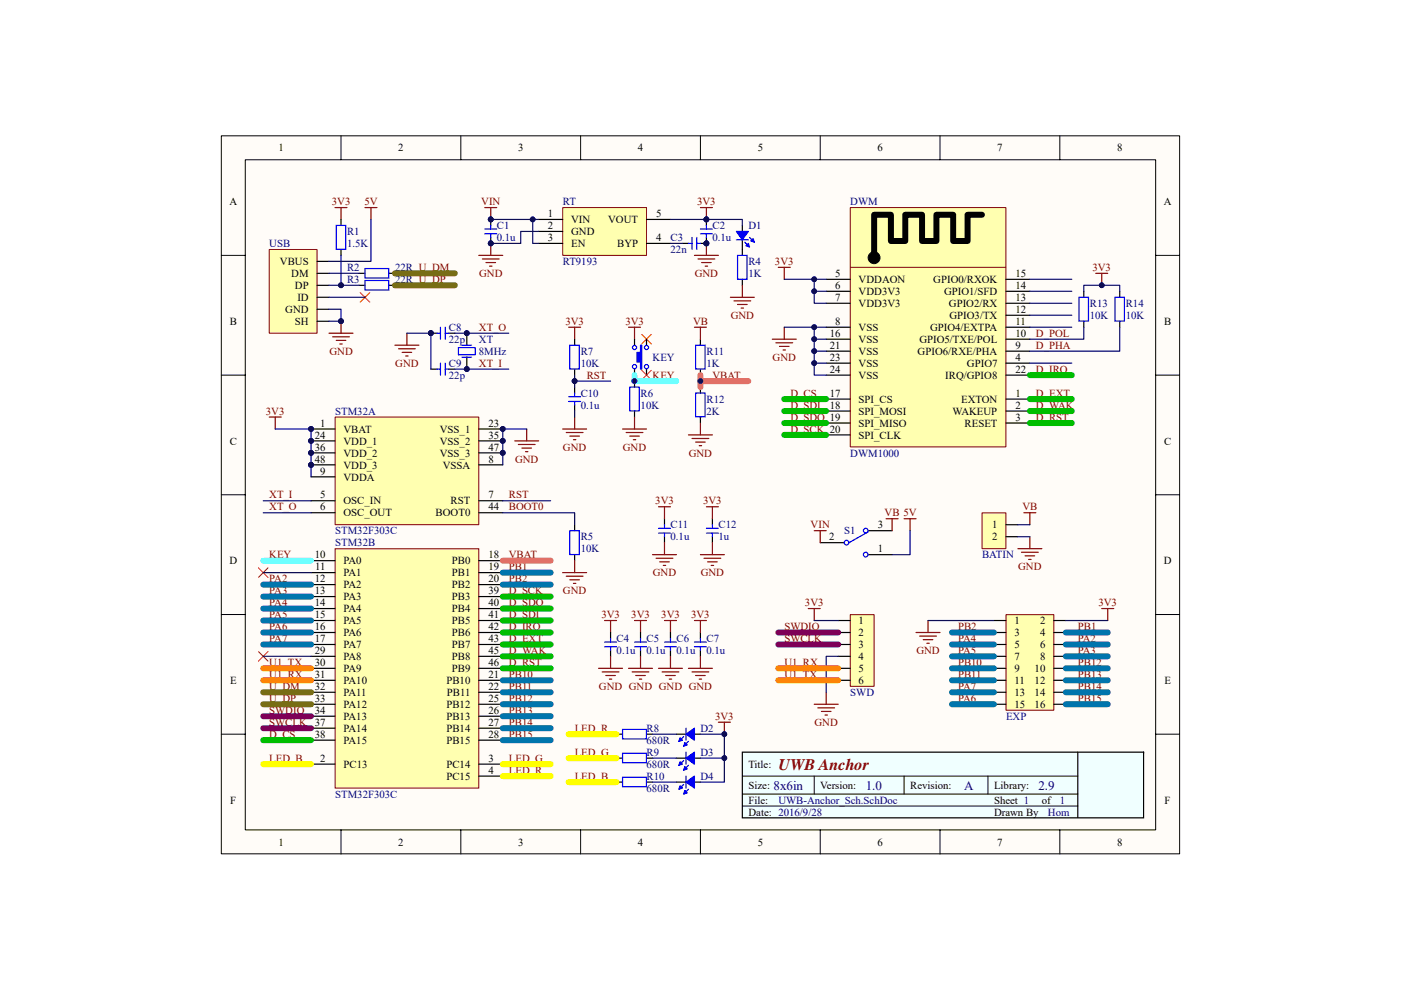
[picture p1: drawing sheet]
<svg xmlns="http://www.w3.org/2000/svg" width="297mm" height="210mm" viewBox="0 0 297 210" stroke-linecap="round" stroke-linejoin="round" font-family="sans-serif">
<path d="M46.9 28.8h203.2v152.3h-203.2z" fill="#fffcf8"/>
<path d="M46.9 28.8h203.2v152.3h-203.2z" fill="none" stroke="#000" stroke-width=".21"/>
<path d="M52 33.9h193v142.1h-193z" fill="#fffcf8"/>
<g fill="none" stroke="#000" stroke-width=".21">
<path d="M52 33.9h193v142.1h-193zM72.3 28.8v5.1M97.7 28.8v5.1M123.1 28.8v5.1M148.5 28.8v5.1M173.9 28.8v5.1M199.3 28.8v5.1M224.7 28.8v5.1M46.9 54.2h5.1M245 54.2h5.1M46.9 79.6h5.1M245 79.6h5.1"/>
<path d="M46.9 104.9h5.1M245 104.9h5.1M46.9 130.3h5.1M245 130.3h5.1M46.9 155.7h5.1M245 155.7h5.1M72.3 176v5.1M97.7 176v5.1M123.1 176v5.1M148.5 176v5.1M173.9 176v5.1M199.3 176v5.1"/>
<path d="M224.7 176v5.1"/>
</g>
<path d="M180.3 56.7h33v38.1h-33z" fill="#ffffb0"/>
<path d="M180.3 56.7h33v38.1h-33z" fill="none" stroke="#800000" stroke-width=".21"/>
<g fill="none" stroke="#000" stroke-width=".25">
<path d="M175.2 59.2h5.1M213.3 59.2h5.1M175.2 77h5.1M175.2 61.8h5.1M175.2 64.3h5.1M175.2 69.4h5.1M175.2 74.5h5.1M175.2 71.9h5.1M175.2 79.6h5.1M213.3 77h5.1M213.3 61.8h5.1M213.3 64.3h5.1"/>
<path d="M213.3 69.4h5.1M213.3 74.5h5.1M213.3 71.9h5.1M213.3 66.9h5.1M213.3 79.6h5.1M175.2 84.6h5.1M175.2 87.2h5.1M175.2 89.7h5.1M175.2 92.2h5.1M213.3 84.6h5.1M213.3 87.2h5.1M213.3 89.7h5.1"/>
</g>
<path d="M180.3 44h33v12.7h-33z" fill="#ffffb0"/>
<path d="M180.3 44h33v12.7h-33z" fill="none" stroke="#800000" stroke-width=".21"/>
<path d="M208.2 45.6h-3.1v5.5h-3v-5.5h-3.6v5.5h-3v-5.5h-3.6v5.5h-3v-5.5h-3.6v9.1" fill="none" stroke="#000" stroke-width="1.3"/>
<circle cx="185.3" cy="54.7" r="1.26" fill="#000" stroke="#000" stroke-width=".21"/>
<path d="M229.8 61.8v1.3M229.8 68.1v1.3M237.4 61.8v1.3M237.4 68.1v1.3M140.9 110v1.3M140.9 113.8v1.3M151 110v1.3M151 113.8v1.3" fill="none" stroke="#000" stroke-width=".25"/>
<path d="M228.8 63.1h2v5h-2zM236.4 63.1h2v5h-2zM139.6 112.1h2.6M139.6 113.1h2.6M140.9 111.3v.8M140.9 113.1v.7M149.8 112.1h2.5M149.8 113.1h2.5M151 111.3v.8M151 113.1v.7" fill="none" stroke="#00f" stroke-width=".25"/>
<g fill="none" stroke="#800000" stroke-width=".25">
<path d="M165 56.7h2.6M166.3 56.7v2.5M232.3 58h2.6M233.6 58v2.5M163.7 71.9h5.1M164.5 72.7h3.6M165.3 73.5h2M166 74.2h.5M166.3 69.4v2.5M138.3 117.6h5.1M139.1 118.4h3.6M139.6 107.5h2.6"/>
<path d="M139.9 119.2h2M140.6 119.9h.5M140.9 107.5v2.5M140.9 115.1v2.5M148.5 117.6h5.1M149.3 118.4h3.5M149.8 107.5h2.5M150 119.2h2.1M150.8 119.9h.5M151 107.5v2.5M151 115.1v2.5"/>
</g>
<circle cx="233.6" cy="60.5" r=".49" fill="#000080" stroke="#000080" stroke-width=".21"/>
<path d="M157.4 159.5v14h85.1v-14z" fill-rule="evenodd" fill="#f0ffff" stroke="#000" stroke-width=".25"/>
<path d="M157.4 164.6h71.1M157.4 171h71.1M157.4 168.4h71.1M172.6 164.6v3.8M191.7 164.6v3.8M209.5 164.6v3.8" fill="none" stroke="#000" stroke-width=".21"/>
<g fill="none" stroke="#000" stroke-width=".25">
<path d="M72.3 46.5v1.3M72.3 52.9v1.3M76.1 58h1.3M82.5 58h1.2M76.1 60.5h1.3M82.5 60.5h1.2M91.4 70.7h1.2M91.4 78.3h1.2M95.2 70.7h1.2M95.2 78.3h1.2M99 70.7v2.5M99 75.8v2.5"/>
<path d="M129.5 134.2v1.2M129.5 137.9v1.3M135.8 134.2v1.2M135.8 137.9v1.3M142.2 134.2v1.2M142.2 137.9v1.3M228.5 159.5v13.9"/>
</g>
<g fill="none" stroke="#800000" stroke-width=".25">
<path d="M71 44h2.6M72.3 44v2.5M77.4 44h2.5M78.7 44v2.5M69.8 70.7h5M70.5 71.4h3.6M71.3 72.2h2M72 73h.6M72.3 68.1v2.6M83.7 73.2h5.1M84.5 74h3.6M85.3 74.7h2"/>
<path d="M86 75.5h.5M86.3 70.7v2.5M57.1 88.5h2.5M58.4 88.5v2.5M109.1 93.5h5.1M109.9 94.3h3.6M110.7 95h2M111.4 95.8h.5M111.7 91v2.5M128.2 131.6h2.5M129.5 131.6v2.6M129.5 139.2v2.6"/>
<path d="M134.5 131.6h2.6M135.8 131.6v2.6M135.8 139.2v2.6M140.9 131.6h2.5M142.2 131.6v2.6M142.2 139.2v2.6M171.4 129.1h2.5M172.6 129.1v2.5M126.9 141.8h5.1M127.7 142.5h3.5M128.4 143.3h2.1M129.2 144h.5"/>
<path d="M133.3 141.8h5M134 142.5h3.6M134.8 143.3h2M135.5 144h.6M139.6 141.8h5.1M140.4 142.5h3.5M141.1 143.3h2.1M141.9 144h.5"/>
</g>
<g fill="none" stroke="#00f" stroke-width=".25">
<path d="M71.3 47.8h2v5.1h-2zM77.4 57h5v2h-5zM77.4 59.5h5v2h-5zM92.6 70.7h.8M92.6 78.3h.8M93.4 69.4v2.5M93.4 77v2.6M94.4 69.4v2.5M94.4 77v2.6M94.4 70.7h.8M94.4 78.3h.8M97.2 73.7h3.6v1.5h-3.6z"/>
<path d="M98 73.2h2M98 75.8h2M128.2 136.2h2.5M128.2 137.2h2.5M129.5 135.4v.8M129.5 137.2v.7M134.5 136.2h2.6M134.5 137.2h2.6M135.8 135.4v.8M135.8 137.2v.7M140.9 136.2h2.5M140.9 137.2h2.5"/>
<path d="M142.2 135.4v.8M142.2 137.2v.7"/>
</g>
<path d="M76.4 62l2 2.1M78.4 62l-2 2.1" fill="none" stroke="#f00" stroke-width=".21"/>
<g fill="#000080" stroke="#000080" stroke-width=".21">
<circle cx="91.3" cy="70.7" r=".49"/>
<circle cx="72.3" cy="68.1" r=".49"/>
<circle cx="99" cy="78.3" r=".49"/>
<circle cx="99" cy="70.7" r=".49"/>
</g>
<path d="M71.1 88.5h30.4v22.8h-30.4z" fill="#ffffb0"/>
<path d="M71.1 88.5h30.4v22.8h-30.4z" fill="none" stroke="#800000" stroke-width=".21"/>
<g fill="none" stroke="#000" stroke-width=".25">
<path d="M121.8 71.9v1.3M121.8 78.3v1.3M66 91h5M66 98.6h5M66 93.5h5M66 96.1h5M101.5 91h5.1M101.5 98.6h5.1M101.5 93.5h5.1M101.5 96.1h5.1M121.8 82.1v1.3M121.8 85.9v1.3"/>
<path d="M66 106.2h5M66 108.8h5M66 101.1h5M101.5 106.2h5.1M101.5 108.8h5.1M121.8 111.3v1.3M121.8 117.6v1.3M143.4 160.8h2.1M147.2 160.8h1.3"/>
</g>
<g fill="#000080" stroke="#000080" stroke-width=".21">
<circle cx="65.9" cy="91" r=".49"/>
<circle cx="106.6" cy="91" r=".49"/>
<circle cx="65.9" cy="93.5" r=".49"/>
<circle cx="106.6" cy="93.5" r=".49"/>
<circle cx="65.9" cy="96" r=".49"/>
<circle cx="106.6" cy="96" r=".49"/>
<circle cx="65.9" cy="98.6" r=".49"/>
<circle cx="153.6" cy="155.7" r=".49"/>
</g>
<path d="M120.8 73.2h2v5.1h-2zM120.6 84.1h2.5M120.6 85.2h2.5M121.8 83.4v.7M121.8 85.2v.7M120.8 112.6h2v5h-2z" fill="none" stroke="#00f" stroke-width=".25"/>
<g fill="none" stroke="#800000" stroke-width=".25">
<path d="M120.6 69.4h2.5M121.8 69.4v2.5M119.3 91h5.1M120.1 91.7h3.5M120.8 92.5h2M121.6 93.3h.5M121.8 88.5v2.5M121.8 118.9v2.6M119.3 121.5h5.1M120.1 122.2h3.5M120.8 123h2M121.6 123.7h.5"/>
<path d="M152.3 153.2h2.6M153.6 153.2v2.5"/>
</g>
<path d="M145.5 160.8l1.7-1.3v2.6z" fill="#00f"/>
<path d="M144.9 161.3l-1 1M145.5 160.8l1.7-1.3v2.6zM146 162.3l-1.1 1" fill="none" stroke="#00f" stroke-width=".25"/>
<path d="M144.2 161.6l.5 .5-.8 .2z" fill="#00f"/>
<path d="M144.2 161.6l.5 .5-.8 .2z" fill="none" stroke="#00f" stroke-width=".25"/>
<path d="M145.2 162.6l.5 .5-.8 .2z" fill="#00f"/>
<path d="M132 159.8h5.1v2h-5.1zM145.5 159.5v2.6M145.2 162.6l.5 .5-.8 .2z" fill="none" stroke="#00f" stroke-width=".25"/>
<path d="M130.7 160.8h1.3M137.1 160.8h1.2M143.4 165.9h2.1M147.2 165.9h1.3" fill="none" stroke="#000" stroke-width=".25"/>
<path d="M145.5 165.9l1.7-1.3v2.6z" fill="#00f"/>
<path d="M144.9 166.4l-1 1M145.5 165.9l1.7-1.3v2.6zM146 167.4l-1.1 1" fill="none" stroke="#00f" stroke-width=".25"/>
<path d="M144.2 166.6l.5 .6-.8 .2z" fill="#00f"/>
<path d="M144.2 166.6l.5 .6-.8 .2z" fill="none" stroke="#00f" stroke-width=".25"/>
<path d="M145.2 167.7l.5 .5-.8 .2z" fill="#00f"/>
<path d="M132 164.9h5.1v2h-5.1zM145.2 167.7l.5 .5-.8 .2zM145.5 164.6v2.6" fill="none" stroke="#00f" stroke-width=".25"/>
<path d="M130.7 165.9h1.3M137.1 165.9h1.2" fill="none" stroke="#000" stroke-width=".25"/>
<path d="M71.1 116.4h30.4v50.8h-30.4z" fill="#ffffb0"/>
<path d="M71.1 116.4h30.4v50.8h-30.4z" fill="none" stroke="#800000" stroke-width=".21"/>
<g fill="none" stroke="#000" stroke-width=".25">
<path d="M137.1 71.9v1.3M137.1 78.3v1.3M66 118.9h5M101.5 118.9h5.1M66 121.5h5M66 124h5M66 126.5h5M66 129.1h5M66 131.6h5M66 134.2h5M66 136.7h5M66 139.2h5"/>
<path d="M101.5 121.5h5.1M101.5 124h5.1M101.5 126.5h5.1M101.5 129.1h5.1M101.5 131.6h5.1M101.5 134.2h5.1M101.5 136.7h5.1M101.5 139.2h5.1M66 144.3h5M66 146.8h5M66 149.4h5M66 151.9h5"/>
<path d="M66 154.5h5M66 157h5M66 141.8h5M101.5 144.3h5.1M101.5 146.8h5.1M101.5 149.4h5.1M101.5 151.9h5.1M101.5 154.5h5.1M101.5 157h5.1M101.5 141.8h5.1M66 162.1h5M101.5 162.1h5.1"/>
<path d="M101.5 164.6h5.1"/>
</g>
<path d="M133.3 69.4h2.5M134.5 69.4v2.5" fill="none" stroke="#800000" stroke-width=".25"/>
<path d="M136.1 70.9l2 2.1M138.1 70.9l-2 2.1" fill="none" stroke="#f00" stroke-width=".21"/>
<path d="M135.8 73.2h.3v5.1h-.3v-1.5h-.8v-2.1h.8z" fill-rule="evenodd" fill="#00f"/>
<g fill="none" stroke="#00f" stroke-width=".25">
<path d="M102.8 48.6h2.5M102.8 49.6h2.5M104.1 47.8v.8M104.1 49.6v.8M148.5 48.6h2.5M148.5 49.6h2.5M149.8 47.8v.8M149.8 49.6v.8M135.8 73.2h.3v5.1h-.3v-1.5h-.8v-2.1h.8zM133.5 82.1h2v5h-2z"/>
<circle cx="134.5" cy="77.8" r=".45"/>
<circle cx="134.5" cy="73.7" r=".45"/>
<circle cx="137.1" cy="73.7" r=".45"/>
<circle cx="137.1" cy="77.8" r=".45"/>
</g>
<path d="M104.1 46.5v1.3M104.1 50.4v1.2M149.8 46.5v1.3M149.8 50.4v1.2M157.4 47.8v1.3M157.4 50.9v2M134.5 71.9v1.3M134.5 78.3v1.3M134.5 80.8v1.3M134.5 87.2v1.3" fill="none" stroke="#000" stroke-width=".25"/>
<path d="M136.1 78.5l2 2.1M138.1 78.5l-2 2.1" fill="none" stroke="#f00" stroke-width=".21"/>
<g fill="#000080" stroke="#000080" stroke-width=".21">
<circle cx="134.5" cy="80.8" r=".49"/>
<circle cx="104" cy="46.5" r=".49"/>
<circle cx="149.8" cy="46.5" r=".49"/>
<circle cx="104" cy="51.6" r=".49"/>
<circle cx="149.8" cy="51.6" r=".49"/>
</g>
<path d="M102.8 44h2.5M104.1 44v2.5M148.5 44h2.5M149.8 44v2.5M132 91h5.1M132.8 91.7h3.5M133.5 92.5h2M134.3 93.3h.5M134.5 88.5v2.5" fill="none" stroke="#800000" stroke-width=".25"/>
<path d="M156.1 49.1h2.6l-1.3 1.8z" fill="#00f"/>
<path d="M156.1 49.1h2.6l-1.3 1.8zM157.9 51.4l1 1M158.9 50.4l1 1" fill="none" stroke="#00f" stroke-width=".25"/>
<path d="M158.2 52.1l.5-.5 .2 .8z" fill="#00f"/>
<path d="M158.2 52.1l.5-.5 .2 .8z" fill="none" stroke="#00f" stroke-width=".25"/>
<path d="M159.2 51.1l.5-.5 .2 .8z" fill="#00f"/>
<path d="M146 51.6h.7M146.7 50.4v2.5M147.7 50.4v2.5M147.7 51.6h.8M156.1 50.9h2.6M159.2 51.1l.5-.5 .2 .8z" fill="none" stroke="#00f" stroke-width=".25"/>
<path d="M101.5 54.2h5.1M102.3 54.9h3.5M103 55.7h2.1M103.8 56.5h.5M104.1 51.6v2.6M147.2 54.2h5.1M148 54.9h3.6M148.8 55.7h2M149.5 56.5h.5M149.8 51.6v2.6" fill="none" stroke="#800000" stroke-width=".25"/>
<g fill="#000080" stroke="#000080" stroke-width=".21">
<circle cx="149.8" cy="51.6" r=".49"/>
<circle cx="104" cy="51.6" r=".49"/>
</g>
<path d="M144.7 51.6h1.3M148.5 51.6h1.3" fill="none" stroke="#000" stroke-width=".25"/>
<path d="M119.3 44h17.8v10.2h-17.8z" fill="#ffffb0"/>
<path d="M119.3 44h17.8v10.2h-17.8z" fill="none" stroke="#800000" stroke-width=".21"/>
<path d="M114.2 46.5h5.1M114.2 49.1h5.1M114.2 51.6h5.1M137.1 46.5h5.1M137.1 51.6h5.1M157.4 52.9v1.3M157.4 59.2v1.3" fill="none" stroke="#000" stroke-width=".25"/>
<path d="M156.4 54.2h2v5h-2z" fill="none" stroke="#00f" stroke-width=".25"/>
<path d="M154.9 63.1h5M155.6 63.8h3.6M156.4 64.6h2M157.1 65.3h.5M157.4 60.5v2.6" fill="none" stroke="#800000" stroke-width=".25"/>
<path d="M57.1 52.9h10.1v17.8h-10.1z" fill="#ffffb0"/>
<path d="M57.1 52.9h10.1v17.8h-10.1z" fill="none" stroke="#800000" stroke-width=".21"/>
<g fill="none" stroke="#000" stroke-width=".25">
<path d="M67.2 55.4h2.6M67.2 58h2.6M67.2 60.5h2.6M67.2 63.1h2.6M67.2 65.6h2.6M67.2 68.1h2.6M148.5 71.9v1.3M148.5 78.3v1.3M148.5 82.1v1.3M148.5 88.5v1.2M173.9 115.1h5.1M184.1 112.6h5"/>
<path d="M184.1 117.6h5M148.5 134.2v1.2M148.5 137.9v1.3"/>
</g>
<g fill="none" stroke="#00f" stroke-width=".25">
<path d="M147.5 73.2h2v5.1h-2zM147.5 83.4h2v5h-2zM184.1 112.8l-4.1 2.3M147.2 136.2h2.6M147.2 137.2h2.6M148.5 135.4v.8M148.5 137.2v.7"/>
<circle cx="179.5" cy="115.1" r=".49"/>
<circle cx="183.5" cy="117.6" r=".49"/>
<circle cx="183.5" cy="112.6" r=".49"/>
</g>
<g fill="none" stroke="#800000" stroke-width=".25">
<path d="M147.2 69.4h2.6M148.5 69.4v2.5M146 92.2h5M146.7 93h3.6M147.5 93.8h2M148.2 94.5h.6M148.5 89.7v2.5M172.6 112.6h2.6M173.9 112.6v2.5M147.2 131.6h2.6M148.5 131.6v2.6M148.5 139.2v2.6"/>
<path d="M146 141.8h5M146.7 142.5h3.6M147.5 143.3h2M148.2 144h.6"/>
</g>
<path d="M180.3 130.4h5v15.2h-5z" fill="#ffffb0"/>
<path d="M180.3 130.4h5v15.2h-5z" fill="none" stroke="#800000" stroke-width=".21"/>
<path d="M177.7 131.6h2.6M177.7 134.2h2.6M177.7 136.7h2.6M177.7 139.2h2.6M130.7 155.7h1.3M137.1 155.7h1.2M143.4 155.7h2.1M147.2 155.7h1.3M177.7 141.8h2.6M177.7 144.3h2.6" fill="none" stroke="#000" stroke-width=".25"/>
<path d="M187.9 110h2.5M189.1 110v2.6M191.7 110h2.5M193 110v2.6M172.6 149.4h5.1M173.4 150.1h3.6M174.2 150.9h2M174.9 151.7h.5M175.2 146.8v2.6" fill="none" stroke="#800000" stroke-width=".25"/>
<path d="M132 154.7h5.1v2h-5.1z" fill="none" stroke="#00f" stroke-width=".25"/>
<path d="M145.5 155.7l1.7-1.2v2.5z" fill="#00f"/>
<path d="M144.9 156.2l-1 1M145.5 155.7l1.7-1.2v2.5zM146 157.2l-1.1 1.1" fill="none" stroke="#00f" stroke-width=".25"/>
<path d="M144.2 156.5l.5 .5-.8 .2z" fill="#00f"/>
<path d="M144.2 156.5l.5 .5-.8 .2z" fill="none" stroke="#00f" stroke-width=".25"/>
<path d="M145.2 157.5l.5 .5-.8 .3z" fill="#00f"/>
<path d="M145.2 157.5l.5 .5-.8 .3zM145.5 154.5v2.5" fill="none" stroke="#00f" stroke-width=".25"/>
<path d="M213.3 130.4h10.1v20.2h-10.1z" fill="#ffffb0"/>
<path d="M213.3 130.4h10.1v20.2h-10.1z" fill="none" stroke="#800000" stroke-width=".21"/>
<g fill="none" stroke="#000" stroke-width=".25">
<path d="M210.7 131.6h2.6M210.7 134.2h2.6M210.7 136.7h2.6M210.7 139.2h2.6M223.4 131.6h2.6M223.4 134.2h2.6M223.4 136.7h2.6M223.4 139.2h2.6M210.7 141.8h2.6M210.7 144.3h2.6M210.7 146.8h2.6M210.7 149.4h2.6"/>
<path d="M223.4 141.8h2.6M223.4 144.3h2.6M223.4 146.8h2.6M223.4 149.4h2.6"/>
</g>
<path d="M194.2 134.2h5.1M195 134.9h3.5M195.7 135.7h2.1M196.5 136.4h.5M196.8 131.6v2.6M233.6 129.1h2.5M234.9 129.1v2.5" fill="none" stroke="#800000" stroke-width=".25"/>
<path d="M208.2 108.8h5.1v7.6h-5.1z" fill="#ffffb0"/>
<path d="M208.2 108.8h5.1v7.6h-5.1z" fill="none" stroke="#800000" stroke-width=".21"/>
<path d="M213.3 111.3h2.5M213.3 113.8h2.5" fill="none" stroke="#000" stroke-width=".25"/>
<path d="M215.8 116.4h5.1M216.6 117.1h3.5M217.1 108.8h2.5M217.3 117.9h2.1M218.1 118.7h.5M218.4 108.8v2.5M218.4 113.8v2.6" fill="none" stroke="#800000" stroke-width=".25"/>
<path d="M54.8 138.2l2 2M54.8 120.4l2 2.1M56.8 138.2l-2 2M56.8 120.4l-2 2.1" fill="none" stroke="#f00" stroke-width=".21"/>
<g fill="none" stroke="#000080" stroke-width=".25">
<path d="M69.8 58h6.3M72.3 54.2v6.3M78.7 46.5v8.9h-8.9M83.7 58h12.7M104.1 46.5h10.1M112.9 46.5v5.1h1.3M114.2 49.1h-3.8v2.5h-6.3M142.2 51.6h2.5M142.2 46.5h15.2v1.3M166.3 59.2h6.3M175.2 59.2h-2.6v5.1h2.6M218.4 59.2h8.8"/>
<path d="M69.8 65.6h2.5v2.5h-2.5M69.8 60.5h6.3M69.8 63.1h7.6M83.7 60.5h12.7M86.3 70.7h5.1v7.6M96.4 78.3h11.5M96.4 70.7h11.5M121.8 79.6v2.5M134.5 79.6v1.2h8.9M148.5 79.6v2.5M166.3 69.4h6.3M172.6 61.8h2.6"/>
<path d="M172.6 77h2.6M172.6 71.9h2.6M172.6 74.5h2.6M175.2 69.4h-2.6v10.2h2.6M218.4 61.8h8.8M218.4 77h8.8M218.4 64.3h8.8M218.4 69.4h8.8M218.4 66.9h8.8M218.4 79.6h8.8M229.8 69.4v2.5h-11.4M229.8 61.8v-1.3h7.6v1.3"/>
<path d="M237.4 69.4v5.1h-19M58.4 91h7.6v10.1M111.7 91h-5.1v7.6M121.8 87.2v1.3M121.8 80.8h7.7M148.5 80.8h10.2M166.3 84.6h8.9M166.3 87.2h8.9M166.3 89.7h8.9M166.3 92.2h8.9M218.4 84.6h8.8M218.4 87.2h8.8"/>
<path d="M218.4 89.7h8.8M55.8 106.2h10.2M55.8 108.8h10.2M55.8 118.9h10.2M106.6 108.8h15.2v2.5M106.6 106.2h10.2M106.6 118.9h10.2M193 112.6v5h-3.9M215.8 111.3h2.6M215.8 113.8h2.6M55.8 131.6h10.2M55.8 134.2h10.2"/>
<path d="M55.8 136.7h10.2M55.8 121.5h10.2M55.8 124h10.2M55.8 126.5h10.2M55.8 129.1h10.2M55.8 139.2h10.2M106.6 131.6h10.2M106.6 134.2h10.2M106.6 136.7h10.2M106.6 121.5h10.2M106.6 124h10.2M106.6 126.5h10.2"/>
<path d="M106.6 129.1h10.2M106.6 139.2h10.2M165 134.2h12.7M165 136.7h12.7M172.6 131.6h5.1M177.7 139.2h-2.5v7.6M196.8 131.6h13.9M201.8 134.2h8.9M201.8 136.7h8.9M201.8 139.2h8.9M226 134.2h8.9M226 136.7h8.9"/>
<path d="M226 139.2h8.9M226 131.6h8.9M55.8 144.3h10.2M55.8 146.8h10.2M55.8 149.4h10.2M55.8 151.9h10.2M55.8 154.5h10.2M55.8 157h10.2M55.8 141.8h10.2M106.6 141.8h10.2M106.6 144.3h10.2M106.6 146.8h10.2"/>
<path d="M106.6 149.4h10.2M106.6 151.9h10.2M106.6 154.5h10.2M106.6 157h10.2M120.6 155.7h10.1M138.3 155.7h5.1M148.5 155.7h5.1v10.2h-5.1M165 141.8h12.7M165 144.3h12.7M201.8 141.8h8.9M201.8 144.3h8.9M201.8 146.8h8.9"/>
<path d="M201.8 149.4h8.9M226 141.8h8.9M226 144.3h8.9M226 146.8h8.9M226 149.4h8.9M55.8 162.1h10.2M106.6 162.1h10.2M106.6 164.6h10.2M120.6 160.8h10.1M120.6 165.9h10.1M138.3 160.8h5.1M138.3 165.9h5.1"/>
<path d="M148.5 160.8h5.1"/>
</g>
<g fill="#000080" stroke="#000080" stroke-width=".21">
<circle cx="172.6" cy="61.8" r=".49"/>
<circle cx="172.6" cy="77" r=".49"/>
<circle cx="172.6" cy="74.5" r=".49"/>
<circle cx="172.6" cy="71.9" r=".49"/>
<circle cx="172.6" cy="69.4" r=".49"/>
<circle cx="172.6" cy="59.2" r=".49"/>
<circle cx="72.3" cy="60.5" r=".49"/>
<circle cx="99" cy="70.7" r=".49"/>
<circle cx="91.3" cy="70.7" r=".49"/>
<circle cx="99" cy="78.3" r=".49"/>
<circle cx="106.6" cy="96" r=".49"/>
<circle cx="106.6" cy="93.5" r=".49"/>
<circle cx="106.6" cy="91" r=".49"/>
<circle cx="65.9" cy="98.6" r=".49"/>
<circle cx="65.9" cy="96" r=".49"/>
<circle cx="65.9" cy="93.5" r=".49"/>
<circle cx="65.9" cy="91" r=".49"/>
<circle cx="121.8" cy="80.8" r=".49"/>
<circle cx="134.5" cy="80.8" r=".49"/>
<circle cx="104" cy="46.5" r=".49"/>
<circle cx="112.9" cy="46.5" r=".49"/>
<circle cx="104" cy="51.6" r=".49"/>
<circle cx="72.3" cy="68.1" r=".49"/>
<circle cx="148.5" cy="80.8" r=".49"/>
<circle cx="153.6" cy="155.7" r=".49"/>
<circle cx="153.6" cy="160.8" r=".49"/>
<circle cx="149.8" cy="46.5" r=".49"/>
<circle cx="233.6" cy="60.5" r=".49"/>
</g>
<g fill="none" stroke="#00be00" stroke-width="1.3">
<path d="M218.4 79.6h8.8M166.3 84.6h8.9M166.3 87.2h8.9M166.3 89.7h8.9M166.3 92.2h8.9M218.4 84.6h8.8M218.4 87.2h8.8M218.4 89.7h8.8M106.6 126.5h10.2M106.6 129.1h10.2M106.6 131.6h10.2M106.6 134.2h10.2"/>
<path d="M106.6 136.7h10.2M106.6 139.2h10.2M55.8 157h10.2M106.6 141.8h10.2"/>
</g>
<path d="M83.7 58h12.7M83.7 60.5h12.7M55.8 146.8h10.2M55.8 149.4h10.2" fill="none" stroke="#776900" stroke-width="1.3"/>
<path d="M165 134.2h12.7M165 136.7h12.7M55.8 151.9h10.2M55.8 154.5h10.2" fill="none" stroke="#7c0089" stroke-width="1.3"/>
<path d="M134.5 79.6v1.2h8.9M55.8 118.9h10.2" fill="none" stroke="#6effff" stroke-width="1.3"/>
<path d="M148.5 79.6v2.5M148.5 80.8h10.2M106.6 118.9h10.2" fill="none" stroke="#ff6e6e" stroke-width="1.3"/>
<g fill="none" stroke="#0075ad" stroke-width="1.3">
<path d="M55.8 124h10.2M55.8 126.5h10.2M55.8 129.1h10.2M55.8 131.6h10.2M55.8 134.2h10.2M55.8 136.7h10.2M106.6 121.5h10.2M106.6 124h10.2M201.8 134.2h8.9M201.8 136.7h8.9M201.8 139.2h8.9M226 134.2h8.9"/>
<path d="M226 136.7h8.9M226 139.2h8.9M106.6 144.3h10.2M106.6 146.8h10.2M106.6 149.4h10.2M106.6 151.9h10.2M106.6 154.5h10.2M106.6 157h10.2M201.8 144.3h8.9M201.8 146.8h8.9M201.8 149.4h8.9M201.8 141.8h8.9"/>
<path d="M226 144.3h8.9M226 146.8h8.9M226 149.4h8.9M226 141.8h8.9"/>
</g>
<path d="M55.8 141.8h10.2M55.8 144.3h10.2M165 141.8h12.7M165 144.3h12.7" fill="none" stroke="#fd8400" stroke-width="1.3"/>
<path d="M120.6 155.7h10.1M55.8 162.1h10.2M106.6 162.1h10.2M106.6 164.6h10.2M120.6 160.8h10.1M120.6 165.9h10.1" fill="none" stroke="#ff0" stroke-width="1.3"/>
<text font-size="3.4" fill="#800000" x="165" y="163.2">UWB Anchor</text>
<g font-size="2.8" fill="#000080">
<text x="164" y="167.6">8x6in</text>
<text x="183.6" y="167.6">1.0</text>
<text x="204.4" y="167.6">A</text>
<text x="220.2" y="167.6">2.9</text>
</g>
<g font-size="2.3">
<text x="59.1" y="32.1">1</text>
<text x="84.5" y="32.1">2</text>
<text x="109.9" y="32.1">3</text>
<text x="135.3" y="32.1">4</text>
<text x="160.7" y="32.1">5</text>
<text x="186.1" y="32.1">6</text>
<text x="211.5" y="32.1">7</text>
<text x="236.9" y="32.1">8</text>
<text x="48.6" y="43.5">A</text>
<text x="116.1" y="46.1">1</text>
<text x="121.1" y="47.3">VIN</text>
<text x="128.9" y="47.3">VOUT</text>
<text x="139.1" y="46.1">5</text>
<text x="246.7" y="43.5">A</text>
<text x="116.1" y="48.6">2</text>
<text x="116.1" y="51.1">3</text>
<text x="121.1" y="49.9">GND</text>
<text x="121.1" y="52.4">EN</text>
<text x="130.8" y="52.4">BYP</text>
<text x="139.1" y="51.1">4</text>
<text x="59.3" y="56.2">VBUS</text>
<text x="61.8" y="58.8">DM</text>
<text x="177.1" y="58.8">5</text>
<text x="215.3" y="58.8">15</text>
<text x="62.5" y="61.3">DP</text>
<text x="63.1" y="63.8">ID</text>
<text x="177.1" y="61.3">6</text>
<text x="177.1" y="63.8">7</text>
<text x="182.1" y="60">VDDAON</text>
<text x="182.1" y="62.6">VDD3V3</text>
<text x="182.1" y="65.1">VDD3V3</text>
<text x="197.9" y="60">GPIO0/RXOK</text>
<text x="200.2" y="62.6">GPIO1/SFD</text>
<text x="201.2" y="65.1">GPIO2/RX</text>
<text x="215.3" y="63.8">13</text>
<text x="215.3" y="61.3">14</text>
<text x="48.7" y="68.9">B</text>
<text x="60.5" y="66.4">GND</text>
<text x="62.5" y="68.9">SH</text>
<text x="175.9" y="71.5">16</text>
<text x="177.1" y="68.9">8</text>
<text x="182.1" y="70.2">VSS</text>
<text x="197.2" y="70.2">GPIO4/EXTPA</text>
<text x="201.3" y="67.6">GPIO3/TX</text>
<text x="215.3" y="71.5">10</text>
<text x="215.3" y="68.9">11</text>
<text x="215.3" y="66.4">12</text>
<text x="246.8" y="68.9">B</text>
<text x="175.9" y="74">21</text>
<text x="175.9" y="76.5">23</text>
<text x="182.1" y="72.7">VSS</text>
<text x="182.1" y="75.3">VSS</text>
<text x="182.1" y="77.8">VSS</text>
<text x="194.6" y="75.3">GPIO6/RXE/PHA</text>
<text x="194.9" y="72.7">GPIO5/TXE/POL</text>
<text x="205" y="77.8">GPIO7</text>
<text x="215.3" y="74">9</text>
<text x="215.3" y="76.5">4</text>
<text x="175.9" y="79.1">24</text>
<text x="182.1" y="80.3">VSS</text>
<text x="200.4" y="80.3">IRQ/GPIO8</text>
<text x="215.3" y="79.1">22</text>
<text x="175.9" y="84.2">17</text>
<text x="175.9" y="86.7">18</text>
<text x="182.1" y="85.4">SPI_CS</text>
<text x="182.1" y="88">SPI_MOSI</text>
<text x="201.9" y="88">WAKEUP</text>
<text x="203.8" y="85.4">EXTON</text>
<text x="215.3" y="86.7">2</text>
<text x="215.3" y="84.2">1</text>
<text x="215.3" y="89.2">3</text>
<text x="48.7" y="94.3">C</text>
<text x="66.7" y="93">24</text>
<text x="66.7" y="95.6">36</text>
<text x="67.9" y="90.5">1</text>
<text x="72.8" y="91.8">VBAT</text>
<text x="72.8" y="94.3">VDD_1</text>
<text x="93.3" y="91.8">VSS_1</text>
<text x="93.3" y="94.3">VSS_2</text>
<text x="103.6" y="90.5">23</text>
<text x="103.6" y="93">35</text>
<text x="103.6" y="95.6">47</text>
<text x="182.1" y="90.5">SPI_MISO</text>
<text x="182.1" y="93">SPI_CLK</text>
<text x="204.5" y="90.5">RESET</text>
<text x="246.8" y="94.3">C</text>
<text x="66.7" y="98.1">48</text>
<text x="67.9" y="100.6">9</text>
<text x="72.8" y="101.9">VDDA</text>
<text x="72.8" y="96.8">VDD_2</text>
<text x="72.8" y="99.4">VDD_3</text>
<text x="93.3" y="96.8">VSS_3</text>
<text x="93.9" y="99.4">VSSA</text>
<text x="103.6" y="98.1">8</text>
<text x="67.9" y="105.7">5</text>
<text x="72.8" y="107">OSC_IN</text>
<text x="95.5" y="107">RST</text>
<text x="103.6" y="105.7">7</text>
<text x="67.9" y="108.3">6</text>
<text x="72.8" y="109.5">OSC_OUT</text>
<text x="92.4" y="109.5">BOOT0</text>
<text x="103.6" y="108.3">44</text>
<text x="186.1" y="112.1">3</text>
<text x="210.4" y="112.1">1</text>
<text x="48.6" y="119.7">D</text>
<text x="66.7" y="118.4">10</text>
<text x="72.8" y="119.7">PA0</text>
<text x="95.8" y="119.7">PB0</text>
<text x="103.6" y="118.4">18</text>
<text x="175.8" y="114.6">2</text>
<text x="186.1" y="117.2">1</text>
<text x="210.4" y="114.6">2</text>
<text x="246.7" y="119.7">D</text>
<text x="66.7" y="123.5">12</text>
<text x="66.8" y="121">11</text>
<text x="72.8" y="122.2">PA1</text>
<text x="72.8" y="124.8">PA2</text>
<text x="95.8" y="124.8">PB2</text>
<text x="95.8" y="122.2">PB1</text>
<text x="103.6" y="123.5">20</text>
<text x="103.6" y="121">19</text>
<text x="66.7" y="126">13</text>
<text x="66.7" y="128.6">14</text>
<text x="66.7" y="131.1">15</text>
<text x="72.8" y="127.3">PA3</text>
<text x="72.8" y="129.9">PA4</text>
<text x="95.8" y="127.3">PB3</text>
<text x="95.8" y="129.9">PB4</text>
<text x="103.6" y="126">39</text>
<text x="103.6" y="131.1">41</text>
<text x="103.6" y="128.6">40</text>
<text x="66.7" y="133.7">16</text>
<text x="66.7" y="136.2">17</text>
<text x="72.8" y="132.4">PA5</text>
<text x="72.8" y="134.9">PA6</text>
<text x="72.8" y="137.5">PA7</text>
<text x="95.8" y="132.4">PB5</text>
<text x="95.8" y="134.9">PB6</text>
<text x="95.8" y="137.5">PB7</text>
<text x="103.6" y="133.7">42</text>
<text x="103.6" y="136.2">43</text>
<text x="182.1" y="132.4">1</text>
<text x="182.1" y="134.9">2</text>
<text x="182.1" y="137.5">3</text>
<text x="215.1" y="132.4">1</text>
<text x="215.1" y="134.9">3</text>
<text x="215.1" y="137.5">5</text>
<text x="220.5" y="132.4">2</text>
<text x="220.5" y="134.9">4</text>
<text x="220.5" y="137.5">6</text>
<text x="66.7" y="138.7">29</text>
<text x="66.7" y="141.3">30</text>
<text x="66.7" y="143.8">31</text>
<text x="72.8" y="140">PA8</text>
<text x="72.8" y="142.5">PA9</text>
<text x="95.8" y="140">PB8</text>
<text x="95.8" y="142.5">PB9</text>
<text x="103.6" y="143.8">21</text>
<text x="103.6" y="138.7">45</text>
<text x="103.6" y="141.3">46</text>
<text x="182.1" y="140">4</text>
<text x="182.1" y="142.5">5</text>
<text x="215.1" y="140">7</text>
<text x="215.1" y="142.5">9</text>
<text x="219.4" y="142.5">10</text>
<text x="220.5" y="140">8</text>
<text x="48.8" y="145.1">E</text>
<text x="66.7" y="146.3">32</text>
<text x="66.7" y="148.9">33</text>
<text x="72.8" y="145.1">PA10</text>
<text x="72.8" y="147.6">PA11</text>
<text x="94.7" y="145.1">PB10</text>
<text x="94.7" y="147.6">PB11</text>
<text x="103.6" y="148.9">25</text>
<text x="103.6" y="146.3">22</text>
<text x="182.1" y="145.1">6</text>
<text x="215.1" y="145.1">11</text>
<text x="215.1" y="147.6">13</text>
<text x="219.4" y="145.1">12</text>
<text x="219.4" y="147.6">14</text>
<text x="246.9" y="145.1">E</text>
<text x="66.7" y="151.4">34</text>
<text x="66.7" y="154">37</text>
<text x="72.8" y="150.2">PA12</text>
<text x="72.8" y="152.7">PA13</text>
<text x="72.8" y="155.2">PA14</text>
<text x="94.7" y="150.2">PB12</text>
<text x="94.7" y="152.7">PB13</text>
<text x="94.7" y="155.2">PB14</text>
<text x="103.6" y="151.4">26</text>
<text x="103.6" y="154">27</text>
<text x="215.1" y="150.2">15</text>
<text x="219.4" y="150.2">16</text>
<text x="66.7" y="156.5">38</text>
<text x="67.9" y="161.6">2</text>
<text x="72.8" y="157.8">PA15</text>
<text x="94.7" y="157.8">PB15</text>
<text x="103.6" y="161.6">3</text>
<text x="103.6" y="156.5">28</text>
<text x="72.8" y="162.9">PC13</text>
<text x="94.7" y="162.9">PC14</text>
<text x="94.7" y="165.4">PC15</text>
<text x="103.6" y="164.1">4</text>
<text x="158.7" y="162.9">Title:</text>
<text x="158.7" y="167.3">Size:</text>
<text x="173.9" y="167.3">Version:</text>
<text x="193" y="167.3">Revision:</text>
<text x="210.8" y="167.3">Library:</text>
<text x="48.8" y="170.5">F</text>
<text x="158.7" y="173">Date: 2016/9/28</text>
<text x="158.7" y="170.5">File:</text>
<text x="210.8" y="173">Drawn By</text>
<text x="210.8" y="170.5">Sheet 1</text>
<text x="220.9" y="170.5">of</text>
<text x="246.9" y="170.5">F</text>
<text x="59.1" y="179.4">1</text>
<text x="84.5" y="179.4">2</text>
<text x="109.9" y="179.4">3</text>
<text x="135.3" y="179.4">4</text>
<text x="160.7" y="179.4">5</text>
<text x="186.1" y="179.4">6</text>
<text x="211.5" y="179.4">7</text>
<text x="236.9" y="179.4">8</text>
</g>
<g font-size="2.3" fill="#800000">
<text x="70.4" y="43.5">3V3</text>
<text x="77.3" y="43.5">5V</text>
<text x="102" y="43.5">VIN</text>
<text x="147.8" y="43.5">3V3</text>
<text x="101.6" y="58.8">GND</text>
<text x="147.3" y="58.8">GND</text>
<text x="164.3" y="56.2">3V3</text>
<text x="231.6" y="57.5">3V3</text>
<text x="101.5" y="70.2">XT_O</text>
<text x="119.9" y="68.9">3V3</text>
<text x="132.6" y="68.9">3V3</text>
<text x="146.9" y="68.9">VB</text>
<text x="154.9" y="67.6">GND</text>
<text x="219.6" y="71.5">D_POL</text>
<text x="69.8" y="75.3">GND</text>
<text x="83.8" y="77.8">GND</text>
<text x="101.5" y="77.8">XT_I</text>
<text x="163.8" y="76.5">GND</text>
<text x="219.6" y="74">D_PHA</text>
<text x="124.4" y="80.3">RST</text>
<text x="138.4" y="80.3">KEY</text>
<text x="151.1" y="80.3">VBAT</text>
<text x="219.6" y="79.1">D_IRQ</text>
<text x="56.4" y="88">3V3</text>
<text x="167.6" y="86.7">D_SDI</text>
<text x="167.6" y="84.2">D_CS</text>
<text x="167.6" y="89.2">D_SDO 19</text>
<text x="219.6" y="89.2">D_RST</text>
<text x="219.6" y="84.2">D_EXT</text>
<text x="219.6" y="86.7">D_WAK</text>
<text x="119.4" y="95.6">GND</text>
<text x="132.1" y="95.6">GND</text>
<text x="167.6" y="91.8">D_SCK 20</text>
<text x="109.2" y="98.1">GND</text>
<text x="146" y="96.8">GND</text>
<text x="57.1" y="105.7">XT_I</text>
<text x="107.9" y="105.7">RST</text>
<text x="138.9" y="107">3V3</text>
<text x="149.1" y="107">3V3</text>
<text x="57.1" y="108.3">XT_O</text>
<text x="107.9" y="108.3">BOOT0</text>
<text x="171.9" y="112.1">VIN</text>
<text x="187.6" y="109.5">VB 5V</text>
<text x="216.8" y="108.3">VB</text>
<text x="57.1" y="118.4">KEY</text>
<text x="107.9" y="118.4">VBAT</text>
<text x="57.1" y="123.5">PA2</text>
<text x="107.9" y="121">PB1</text>
<text x="107.9" y="123.5">PB2</text>
<text x="138.4" y="122.2">GND</text>
<text x="148.6" y="122.2">GND</text>
<text x="215.9" y="121">GND</text>
<text x="57.1" y="126">PA3</text>
<text x="57.1" y="128.6">PA4</text>
<text x="57.1" y="131.1">PA5</text>
<text x="107.9" y="131.1">D_SDI</text>
<text x="107.9" y="128.6">D_SDO</text>
<text x="107.9" y="126">D_SCK</text>
<text x="119.4" y="126">GND</text>
<text x="127.5" y="131.1">3V3</text>
<text x="133.9" y="131.1">3V3</text>
<text x="140.2" y="131.1">3V3</text>
<text x="146.5" y="131.1">3V3</text>
<text x="170.7" y="128.6">3V3</text>
<text x="232.9" y="128.6">3V3</text>
<text x="57.1" y="133.7">PA6</text>
<text x="57.1" y="136.2">PA7</text>
<text x="107.9" y="133.7">D_IRQ</text>
<text x="107.9" y="136.2">D_EXT</text>
<text x="166.3" y="133.7">SWDIO</text>
<text x="166.3" y="136.2">SWCLK</text>
<text x="203.1" y="133.7">PB2</text>
<text x="203.1" y="136.2">PA4</text>
<text x="228.5" y="133.7">PB1</text>
<text x="228.5" y="136.2">PA2</text>
<text x="57.1" y="141.3">U1_TX</text>
<text x="57.1" y="143.8">U1_RX</text>
<text x="107.9" y="143.8">PB10</text>
<text x="107.9" y="141.3">D_RST</text>
<text x="107.9" y="138.7">D_WAK</text>
<text x="166.3" y="141.3">U1_RX</text>
<text x="166.3" y="143.8">U1_TX</text>
<text x="194.3" y="138.7">GND</text>
<text x="203.1" y="141.3">PB10</text>
<text x="203.1" y="143.8">PB11</text>
<text x="203.1" y="138.7">PA5</text>
<text x="228.5" y="141.3">PB12</text>
<text x="228.5" y="143.8">PB13</text>
<text x="228.5" y="138.7">PA3</text>
<text x="57.1" y="146.3">U_DM</text>
<text x="57.1" y="148.9">U_DP</text>
<text x="107.9" y="146.3">PB11</text>
<text x="107.9" y="148.9">PB12</text>
<text x="127" y="146.3">GND GND GND GND</text>
<text x="203.1" y="148.9">PA6</text>
<text x="203.1" y="146.3">PA7</text>
<text x="228.5" y="146.3">PB14</text>
<text x="228.5" y="148.9">PB15</text>
<text x="57.1" y="151.4">SWDIO</text>
<text x="57.1" y="154">SWCLK</text>
<text x="107.9" y="151.4">PB13</text>
<text x="107.9" y="154">PB14</text>
<text x="121.9" y="155.2">LED_R</text>
<text x="151.6" y="152.7">3V3</text>
<text x="172.7" y="154">GND</text>
<text x="57.1" y="156.5">D_CS</text>
<text x="57.1" y="161.6">LED_B</text>
<text x="107.9" y="156.5">PB15</text>
<text x="107.9" y="161.6">LED_G</text>
<text x="121.9" y="160.3">LED_G</text>
<text x="107.9" y="164.1">LED_R</text>
<text x="121.9" y="165.4">LED_B</text>
</g>
<g font-size="2.3" fill="#000080">
<text x="119.3" y="43.5">RT</text>
<text x="180.3" y="43.5">DWM</text>
<text x="57.1" y="52.4">USB</text>
<text x="73.6" y="52.4">1.5K</text>
<text x="73.6" y="49.9">R1</text>
<text x="105.3" y="51.1">0.1u</text>
<text x="105.3" y="48.6">C1</text>
<text x="142.2" y="53.7">22n</text>
<text x="142.2" y="51.1">C3</text>
<text x="151.1" y="51.1">0.1u</text>
<text x="151.1" y="48.6">C2</text>
<text x="158.7" y="48.6">D1</text>
<text x="73.6" y="57.5">R2</text>
<text x="83.8" y="57.5">22R U_DM</text>
<text x="119.3" y="56.2">RT9193</text>
<text x="158.7" y="58.8">1K</text>
<text x="158.7" y="56.2">R4</text>
<text x="73.6" y="60">R3</text>
<text x="83.8" y="60">22R U_DP</text>
<text x="231.1" y="65.1">R13</text>
<text x="238.7" y="65.1">R14</text>
<text x="95.2" y="70.2">C8</text>
<text x="231.1" y="67.6">10K</text>
<text x="238.7" y="67.6">10K</text>
<text x="95.2" y="72.7">22p</text>
<text x="95.2" y="77.8">C9</text>
<text x="101.5" y="75.3">8MHz</text>
<text x="101.5" y="72.7">XT</text>
<text x="123.1" y="77.8">10K</text>
<text x="123.1" y="75.3">R7</text>
<text x="138.4" y="76.5">KEY</text>
<text x="149.8" y="77.8">1K</text>
<text x="149.8" y="75.3">R11</text>
<text x="95.2" y="80.3">22p</text>
<text x="71.1" y="88">STM32A</text>
<text x="123.1" y="86.7">0.1u</text>
<text x="123.1" y="84.2">C10</text>
<text x="135.8" y="84.2">R6</text>
<text x="135.8" y="86.7">10K</text>
<text x="149.8" y="88">2K</text>
<text x="149.8" y="85.4">R12</text>
<text x="180.3" y="96.8">DWM1000</text>
<text x="71.1" y="113.3">STM32F303C</text>
<text x="142.2" y="112.1">C11</text>
<text x="152.3" y="112.1">C12</text>
<text x="179" y="113.3">S1</text>
<text x="71.1" y="115.9">STM32B</text>
<text x="123.1" y="117.2">10K</text>
<text x="123.1" y="114.6">R5</text>
<text x="142.2" y="114.6">0.1u</text>
<text x="152.3" y="114.6">1u</text>
<text x="208.2" y="118.4">BATIN</text>
<text x="130.7" y="136.2">C4</text>
<text x="137.1" y="136.2">C5</text>
<text x="143.4" y="136.2">C6</text>
<text x="149.8" y="136.2">C7</text>
<text x="130.7" y="138.7">0.1u</text>
<text x="137.1" y="138.7">0.1u</text>
<text x="143.4" y="138.7">0.1u</text>
<text x="149.8" y="138.7">0.1u</text>
<text x="180.3" y="147.6">SWD</text>
<text x="137.1" y="155.2">R8</text>
<text x="148.5" y="155.2">D2</text>
<text x="213.3" y="152.7">EXP</text>
<text x="137.1" y="160.3">R9</text>
<text x="137.1" y="157.8">680R</text>
<text x="148.5" y="160.3">D3</text>
<text x="137.1" y="165.4">R10</text>
<text x="137.1" y="162.9">680R</text>
<text x="137.1" y="167.9">680R</text>
<text x="148.5" y="165.4">D4</text>
<text x="71.1" y="169.2">STM32F303C</text>
<text x="165" y="170.5">UWB-Anchor_Sch.SchDoc</text>
<text x="222.2" y="173">Hom</text>
<text x="224.7" y="170.5">1</text>
</g>
</svg>
